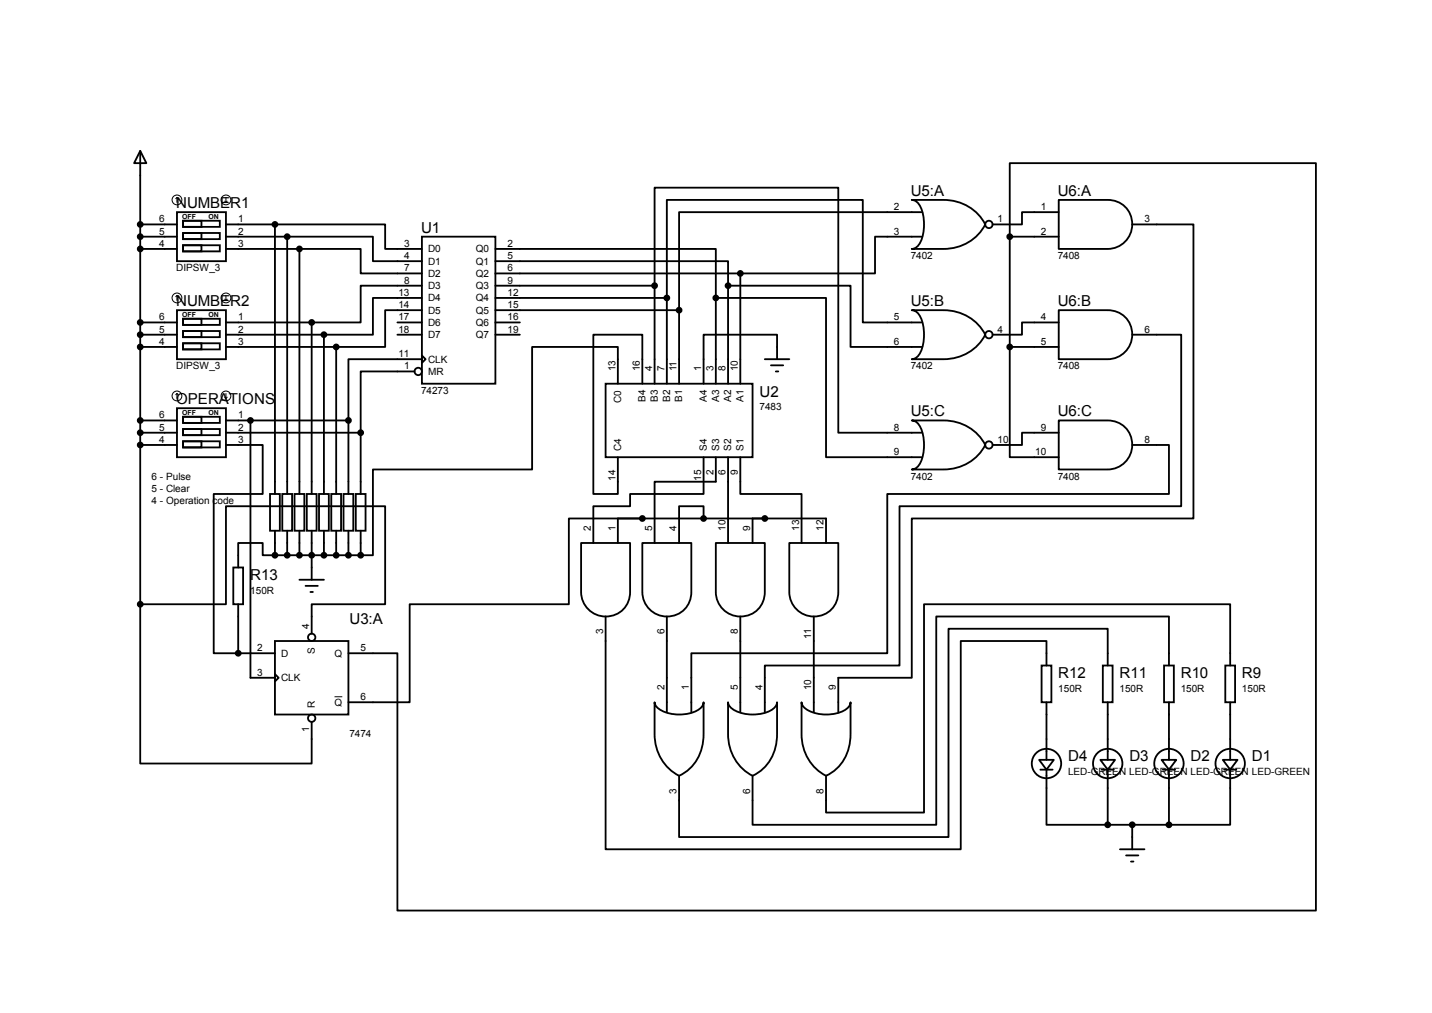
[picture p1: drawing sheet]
<svg xmlns="http://www.w3.org/2000/svg" width="297mm" height="210mm" viewBox="0 0 297 210" stroke-linecap="round" stroke-linejoin="round" font-family="sans-serif">
<g fill="none" stroke="#000" stroke-width=".38">
<path d="M29.1 31.3l1.3 2.5h-2.6zM29.1 31.3v94M29.1 51.6h7.6M29.1 49.1h7.6M29.1 46.5h7.6M36.7 44h10.2v10.1h-10.2zM38 45.8h7.6v1.2h-7.6zM38 45.8h3.8v1.2h-3.8zM38 48.3h7.6v1.3h-7.6zM38 48.3h3.8v1.3h-3.8zM38 50.8h7.6v1.3h-7.6zM38 50.8h3.8v1.3h-3.8z"/>
<path d="M46.9 51.6h15.2M46.9 49.1h12.7M46.9 46.5h10.1M57 46.5h22.9v5.1h7.6M57 46.5v55.9M59.6 49.1h17.7v5h10.2M59.6 49.1v53.3M62.1 51.6h12.7v5.1h12.7M62.1 51.6v50.8M87.5 49.1h15.2v30.4h-15.2zM87.5 59.2h-12.7v7.6h-10.2M102.7 54.1h48.3v5.1"/>
<path d="M102.7 51.6h45.8v10.2M102.7 56.7h50.8M102.7 59.2h33.1M135.8 59.2v-20.3h38.1v50.8h17.2M135.8 59.2v20.3M151 59.2h25.4v12.7h14.7M151 59.2v20.3M153.5 56.7v22.8M189.1 41.4h6.6a9.5 9.5 0 0 1 8.6 5.1 9.5 9.5 0 0 1-8.6 5.1h-6.6a2.51 2.51 0 0 0 2.1-2.2 9.1 9.1 0 0 0-.6-7.1l-1-.8zM191.1 49.1h-9.6v7.6h-28M191.1 44h-50.3v20.3M209.4 49.1v-15.3h63.5v155h-190.5v-53.4h-10.1"/>
<path d="M209.4 49.1h10.2M209.4 49.1v22.8M219.6 41.4h10.1a5.1 5.1 0 0 1 5.1 5.1 5.1 5.1 0 0 1-5.1 5.1h-10.1zM219.6 44h-7.6v2.5h-6.1M234.8 46.5h12.7v61h-58.4v33h-15.2v7.1M29.1 69.4h7.6M29.1 66.8h7.6M29.1 71.9h7.6M36.7 64.3h10.2v10.2h-10.2zM38 66.1h7.6v1.3h-7.6zM38 66.1h3.8v1.3h-3.8zM38 68.6h7.6v1.3h-7.6z"/>
<path d="M38 68.6h3.8v1.3h-3.8zM38 71.2h7.6v1.2h-7.6zM38 71.2h3.8v1.2h-3.8zM46.9 69.4h20.3M46.9 66.8h17.7M46.9 71.9h22.8M64.6 66.8v35.6M67.2 69.4v33M69.7 71.9v30.5M82.4 69.4h5.1M82.4 66.8h5.1M86 77h-11.2v12.7"/>
<path d="M87.5 73.7l.8 .8-.8 .7zM87.5 74.5h-15.2v12.7M87.5 64.3h-7.6v7.6h-10.2M87.5 61.8h-10.2v7.6h-10.1M102.7 69.4h5.1M102.7 66.8h5.1M102.7 64.3h38.1M102.7 61.8h35.6M125.6 79.5h30.5v15.3h-30.5zM128.1 79.5v-7.6h-17.7v25.4h-33.1v17.8h-2.5M133.2 79.5v-10.1h-10.1v33h5v-7.6M138.3 61.8v-20.4h40.6v25.4h12.2"/>
<path d="M138.3 61.8v17.7M140.8 64.3v15.2M148.5 61.8h22.8v33h19.8M148.5 61.8v17.7M158.6 74.5h5.1M159.9 75.7h2.5M160.9 77h.5M161.2 74.5v-5.1h-15.3v10.1M189.1 64.3h6.6a9.5 9.5 0 0 1 8.6 5.1 9.5 9.5 0 0 1-8.6 5.1h-6.6a2.51 2.51 0 0 0 2.1-2.3 9.1 9.1 0 0 0-.6-7l-1-.8zM209.4 71.9v22.9h10.2M209.4 71.9h10.2M219.6 64.3h10.1a5.1 5.1 0 0 1 5.1 5.1 5.1 5.1 0 0 1-5.1 5.1h-10.1z"/>
<path d="M219.6 66.8h-7.6v2.6h-6.1M234.8 69.4h10.2v35.5h-58.4v33.1h-28v9.6M29.1 87.2h7.6M29.1 89.7h7.6M29.1 92.2h7.6M36.7 84.6h10.2v10.2h-10.2zM38 86.4h7.6v1.3h-7.6zM38 86.4h3.8v1.3h-3.8zM38 88.9h7.6v1.3h-7.6zM38 88.9h3.8v1.3h-3.8zM38 91.5h7.6v1.3h-7.6zM38 91.5h3.8v1.3h-3.8z"/>
<path d="M46.9 92.2h7.6v10.2h-10.2v33h5.1M46.9 87.2h25.4M46.9 89.7h27.9M51.9 87.2v53.3h5.1M72.3 87.2v15.2M74.8 89.7v12.7M145.9 94.8v7.6h-15.2v2.5h-7.6v7.7M148.5 94.8v5.1h-12.7v12.7M151 94.8v17.8M153.5 94.8v7.6h12.7v10.2M189.1 87.2h6.6a9.5 9.5 0 0 1 8.6 5 9.5 9.5 0 0 1-8.6 5.1h-6.6a2.51 2.51 0 0 0 2.1-2.2 9.1 9.1 0 0 0-.6-7.1l-1-.7zM219.6 87.2h10.1a5.1 5.1 0 0 1 5.1 5 5.1 5.1 0 0 1-5.1 5.1h-10.1z"/>
<path d="M219.6 89.7h-7.6v2.5h-6.1M234.8 92.2h7.6v10.2h-58.4v33h-40.6v12.2M48.4 117.6h2v7.7h-2zM56 102.4h2v7.6h-2zM57 115.1h-2.5v-2.5h-5.1v5M57 115.1h17.8M57 110v5.1M58.5 102.4h2.1v7.6h-2.1zM59.6 110v5.1M61.1 102.4h2v7.6h-2zM62.1 110v5.1M63.6 102.4h2.1v7.6h-2.1z"/>
<path d="M64.6 110v10.2M66.2 102.4h2v7.6h-2zM67.2 110v5.1M68.7 102.4h2v7.6h-2zM69.7 110v5.1M71.2 102.4h2.1v7.6h-2.1zM72.3 110v5.1M73.8 102.4h2v7.6h-2zM74.8 110v5.1M120.5 112.6h10.2v10.1a5.1 5.1 0 0 1-5.1 5.1 5.1 5.1 0 0 1-5.1-5.1zM128.1 112.6v-5.1h43.2v5.1M133.2 112.6h10.2v10.1a5.1 5.1 0 0 1-5.1 5.1 5.1 5.1 0 0 1-5.1-5.1z"/>
<path d="M133.2 107.5h-15.2v17.8h-33v20.3h-12.7M145.9 107.5v-2.6h-5.1v7.7M148.5 112.6h10.1v10.1a5.1 5.1 0 0 1-5.1 5.1 5.1 5.1 0 0 1-5-5.1zM156.1 107.5v5.1M163.7 112.6h10.2v10.1a5.1 5.1 0 0 1-5.1 5.1 5.1 5.1 0 0 1-5.1-5.1zM29.1 125.3h17.8v-20.4h33v20.4h-15.3v6.1M29.1 125.3v33h35.5v-8.7M49.4 125.3v10.1M49.4 135.4h7.6M57 132.9h15.3v15.2h-15.3zM57 139.7l.8 .8-.8 .8zM62.1 120.2h5.1"/>
<path d="M63.4 121.5h2.5M64.4 122.7h.5M125.6 127.8v48.3h73.7v-43.2h17.7v5.1M138.3 127.8v19.8M153.5 127.8v19.8M168.8 127.8v19.8M216 138h2.1v7.6h-2.1zM228.7 138h2.1v7.6h-2.1zM229.7 138v-7.7h-33v43.2h-55.9v-12.7M241.4 138h2.1v7.6h-2.1zM242.4 138v-10.2h-48.2v43.2h-38.1v-10.2M254.1 138h2.1v7.6h-2.1z"/>
<path d="M255.1 138v-12.7h-63.5v43.1h-20.3v-7.6M135.8 145.6a3.5 3.5 0 0 0 3.1 2.3 7.3 7.3 0 0 0 6.7-1.4l.3-.9v6.6a9.2 9.2 0 0 1-5.1 8.6 9.5 9.5 0 0 1-5-8.6zM151 145.6a3.5 3.5 0 0 0 3.1 2.3 7.3 7.3 0 0 0 6.7-1.4l.4-.9v6.6a9.2 9.2 0 0 1-5.1 8.6 9.5 9.5 0 0 1-5.1-8.6zM166.2 145.6a3.5 3.5 0 0 0 3.2 2.3 7.3 7.3 0 0 0 6.6-1.4l.4-.9v6.6a9.2 9.2 0 0 1-5.1 8.6 9.5 9.5 0 0 1-5.1-8.6zM215.5 157.5h3.1l-1.6 2.1zM215.8 159.6h2.5M217 159.6v11.4h12.7M217 145.6v11.9M228.2 157.5h3.1l-1.6 2.1zM228.5 159.6h2.5M229.7 145.6v11.9M229.7 159.6v11.4"/>
<path d="M240.9 157.5h3.1l-1.6 2.1zM241.2 159.6h2.5M242.4 145.6v11.9M242.4 159.6v11.4M253.6 157.5h3.1l-1.6 2.1zM253.9 159.6h2.5M255.1 159.6v11.4h-12.7M255.1 145.6v11.9M229.7 171h12.7M232.3 176.1h5.1M233.6 177.3h2.5M234.6 178.6h.5"/>
<path d="M234.8 171v5.1"/>
<circle cx="205.1" cy="46.5" r=".76"/>
<circle cx="86.7" cy="77" r=".76"/>
<circle cx="205.1" cy="69.4" r=".76"/>
<circle cx="205.1" cy="92.2" r=".76"/>
<circle cx="64.6" cy="132.1" r=".76"/>
<circle cx="64.6" cy="148.9" r=".76"/>
<circle cx="217" cy="158.3" r="3"/>
<circle cx="229.7" cy="158.3" r="3"/>
<circle cx="242.4" cy="158.3" r="3"/>
<circle cx="255.1" cy="158.3" r="3"/>
</g>
<g fill="none" stroke="#000" stroke-width=".21">
<path d="M36.7 40.9l-.3 .3M36.7 40.9l.3 .3M36.7 40.9v1.1M46.6 41.7l.3 .3M46.9 40.9v1.1M47.1 41.7l-.2 .3M36.7 61.3v1M36.7 61.3l-.3 .2M36.7 61.3l.3 .2M46.6 62l.3 .3M46.9 61.3v1M47.1 62l-.2 .3"/>
<path d="M36.7 81.6v1M36.7 81.6l-.3 .2M36.7 81.6l.3 .2M46.6 82.3l.3 .3M46.9 81.6v1M47.1 82.3l-.2 .3M69.4 144.4h1.6"/>
<circle cx="36.7" cy="41.4" r="1.02"/>
<circle cx="46.9" cy="41.4" r="1.02"/>
<circle cx="36.7" cy="61.8" r="1.02"/>
<circle cx="46.9" cy="61.8" r="1.02"/>
<circle cx="36.7" cy="82.1" r="1.02"/>
<circle cx="46.9" cy="82.1" r="1.02"/>
</g>
<g fill="#000" stroke="#000" stroke-width=".38">
<circle cx="29.1" cy="46.5" r=".51"/>
<circle cx="29.1" cy="51.6" r=".51"/>
<circle cx="29.1" cy="49.1" r=".51"/>
<circle cx="57" cy="46.5" r=".51"/>
<circle cx="59.6" cy="49.1" r=".51"/>
<circle cx="62.1" cy="51.6" r=".51"/>
<circle cx="135.8" cy="59.2" r=".51"/>
<circle cx="151" cy="59.2" r=".51"/>
<circle cx="153.5" cy="56.7" r=".51"/>
<circle cx="209.4" cy="49.1" r=".51"/>
<circle cx="29.1" cy="69.4" r=".51"/>
<circle cx="29.1" cy="66.8" r=".51"/>
<circle cx="29.1" cy="71.9" r=".51"/>
<circle cx="64.6" cy="66.8" r=".51"/>
<circle cx="67.2" cy="69.4" r=".51"/>
<circle cx="69.7" cy="71.9" r=".51"/>
<circle cx="138.3" cy="61.8" r=".51"/>
<circle cx="140.8" cy="64.3" r=".51"/>
<circle cx="148.5" cy="61.8" r=".51"/>
<circle cx="209.4" cy="71.9" r=".51"/>
<circle cx="29.1" cy="92.2" r=".51"/>
<circle cx="29.1" cy="87.2" r=".51"/>
<circle cx="29.1" cy="89.7" r=".51"/>
<circle cx="51.9" cy="87.2" r=".51"/>
<circle cx="72.3" cy="87.2" r=".51"/>
<circle cx="74.8" cy="89.7" r=".51"/>
<circle cx="57" cy="115.1" r=".51"/>
<circle cx="59.6" cy="115.1" r=".51"/>
<circle cx="62.1" cy="115.1" r=".51"/>
<circle cx="64.6" cy="115.1" r=".51"/>
<circle cx="67.2" cy="115.1" r=".51"/>
<circle cx="69.7" cy="115.1" r=".51"/>
<circle cx="72.3" cy="115.1" r=".51"/>
<circle cx="74.8" cy="115.1" r=".51"/>
<circle cx="133.2" cy="107.5" r=".51"/>
<circle cx="145.9" cy="107.5" r=".51"/>
<circle cx="158.6" cy="107.5" r=".51"/>
<circle cx="29.1" cy="125.3" r=".51"/>
<circle cx="49.4" cy="135.4" r=".51"/>
<circle cx="229.7" cy="171" r=".51"/>
<circle cx="234.8" cy="171" r=".51"/>
<circle cx="242.4" cy="171" r=".51"/>
</g>
<g font-size="3.1">
<text x="188.9" y="40.6">U5:A</text>
<text x="219.4" y="40.6">U6:A</text>
<text x="36.5" y="43.1">NUMBER1</text>
<text x="87.3" y="48.2">U1</text>
<text x="36.5" y="63.5">NUMBER2</text>
<text x="188.9" y="63.5">U5:B</text>
<text x="219.4" y="63.5">U6:B</text>
<text x="36.5" y="83.8">OPERATIONS</text>
<text x="157.5" y="82.2">U2</text>
<text x="188.9" y="86.3">U5:C</text>
<text x="219.4" y="86.3">U6:C</text>
<text x="51.9" y="120.3">R13</text>
<text x="72.5" y="129.5">U3:A</text>
<text x="219.5" y="140.6">R12</text>
<text x="232.2" y="140.6">R11</text>
<text x="244.9" y="140.6">R10</text>
<text x="257.6" y="140.6">R9</text>
<text x="221.5" y="157.9">D4</text>
<text x="234.2" y="157.9">D3</text>
<text x="246.9" y="157.9">D2</text>
<text x="259.6" y="157.9">D1</text>
</g>
<g font-size="2.1">
<text x="33" y="46.1">6</text>
<text x="49.4" y="46.1">1</text>
<text x="185.4" y="43.6">2</text>
<text x="206.9" y="46.1">1</text>
<text x="215.9" y="43.6">1</text>
<text x="237.4" y="46.1">3</text>
<text x="33" y="48.6">5</text>
<text x="33" y="51.2">4</text>
<text x="49.4" y="48.6">2</text>
<text x="49.4" y="51.2">3</text>
<text x="83.8" y="51.2">3</text>
<text x="83.8" y="53.7">4</text>
<text x="88.8" y="52.3">D0</text>
<text x="98.7" y="52.3">Q0</text>
<text x="105.3" y="51.2">2</text>
<text x="105.3" y="53.7">5</text>
<text x="185.4" y="48.6">3</text>
<text x="188.9" y="53.7">7402</text>
<text x="215.9" y="48.6">2</text>
<text x="219.4" y="53.7">7408</text>
<text x="36.5" y="56.3">DIPSW_3</text>
<text x="83.8" y="56.3">7</text>
<text x="83.8" y="58.8">8</text>
<text x="88.8" y="54.9">D1</text>
<text x="88.8" y="57.4">D2</text>
<text x="88.8" y="59.9">D3</text>
<text x="98.7" y="54.9">Q1</text>
<text x="98.7" y="57.4">Q2</text>
<text x="98.7" y="59.9">Q3</text>
<text x="105.3" y="56.3">6</text>
<text x="105.3" y="58.8">9</text>
<text x="82.6" y="61.3">13</text>
<text x="82.6" y="63.9">14</text>
<text x="88.8" y="62.5">D4</text>
<text x="88.8" y="65">D5</text>
<text x="98.7" y="62.5">Q4</text>
<text x="98.7" y="65">Q5</text>
<text x="105.3" y="61.3">12</text>
<text x="105.3" y="63.9">15</text>
<text x="33" y="66.4">6</text>
<text x="33" y="69">5</text>
<text x="33" y="71.5">4</text>
<text x="49.4" y="66.4">1</text>
<text x="49.4" y="69">2</text>
<text x="49.4" y="71.5">3</text>
<text x="82.6" y="66.4">17</text>
<text x="82.6" y="69">18</text>
<text x="88.8" y="67.6">D6</text>
<text x="88.8" y="70.1">D7</text>
<text x="98.7" y="67.6">Q6</text>
<text x="98.7" y="70.1">Q7</text>
<text x="105.3" y="66.4">16</text>
<text x="105.3" y="69">19</text>
<text x="185.4" y="66.4">5</text>
<text x="185.4" y="71.5">6</text>
<text x="206.9" y="69">4</text>
<text x="215.9" y="66.4">4</text>
<text x="215.9" y="71.5">5</text>
<text x="237.4" y="69">6</text>
<text x="36.5" y="76.6">DIPSW_3</text>
<text x="82.6" y="74">11</text>
<text x="83.8" y="76.6">1</text>
<text x="88.8" y="75.2">CLK</text>
<text x="88.8" y="77.7">MR</text>
<text x="127.6" y="77" transform="rotate(-90 127.6 77)">13</text>
<text x="132.7" y="77" transform="rotate(-90 132.7 77)">16</text>
<text x="135.3" y="77" transform="rotate(-90 135.3 77)">4</text>
<text x="137.8" y="77" transform="rotate(-90 137.8 77)">7</text>
<text x="140.3" y="77" transform="rotate(-90 140.3 77)">11</text>
<text x="145.4" y="77" transform="rotate(-90 145.4 77)">1</text>
<text x="148" y="77" transform="rotate(-90 148 77)">3</text>
<text x="150.5" y="77" transform="rotate(-90 150.5 77)">8</text>
<text x="153" y="77" transform="rotate(-90 153 77)">10</text>
<text x="188.9" y="76.6">7402</text>
<text x="219.4" y="76.6">7408</text>
<text x="87.3" y="81.7">74273</text>
<text x="128.8" y="83.5" transform="rotate(-90 128.8 83.5)">C0</text>
<text x="133.9" y="83.4" transform="rotate(-90 133.9 83.4)">B4</text>
<text x="136.4" y="83.4" transform="rotate(-90 136.4 83.4)">B3</text>
<text x="139" y="83.4" transform="rotate(-90 139 83.4)">B2</text>
<text x="141.5" y="83.4" transform="rotate(-90 141.5 83.4)">B1</text>
<text x="146.6" y="83.4" transform="rotate(-90 146.6 83.4)">A4</text>
<text x="149.1" y="83.4" transform="rotate(-90 149.1 83.4)">A3</text>
<text x="151.7" y="83.4" transform="rotate(-90 151.7 83.4)">A2</text>
<text x="154.2" y="83.4" transform="rotate(-90 154.2 83.4)">A1</text>
<text x="33" y="86.7">6</text>
<text x="33" y="89.3">5</text>
<text x="49.4" y="86.7">1</text>
<text x="49.4" y="89.3">2</text>
<text x="157.5" y="85.1">7483</text>
<text x="185.4" y="89.3">8</text>
<text x="215.9" y="89.3">9</text>
<text x="33" y="91.8">4</text>
<text x="49.4" y="91.8">3</text>
<text x="128.8" y="93.5" transform="rotate(-90 128.8 93.5)">C4</text>
<text x="146.6" y="93.5" transform="rotate(-90 146.6 93.5)">S4</text>
<text x="149.1" y="93.5" transform="rotate(-90 149.1 93.5)">S3</text>
<text x="151.7" y="93.5" transform="rotate(-90 151.7 93.5)">S2</text>
<text x="154.2" y="93.5" transform="rotate(-90 154.2 93.5)">S1</text>
<text x="185.4" y="94.4">9</text>
<text x="206.9" y="91.8">10</text>
<text x="214.7" y="94.4">10</text>
<text x="237.4" y="91.8">8</text>
<text x="31.5" y="99.4">6 - Pulse</text>
<text x="31.5" y="102">5 - Clear</text>
<text x="127.6" y="99.7" transform="rotate(-90 127.6 99.7)">14</text>
<text x="145.4" y="99.7" transform="rotate(-90 145.4 99.7)">15</text>
<text x="148" y="98.5" transform="rotate(-90 148 98.5)">2</text>
<text x="150.5" y="98.5" transform="rotate(-90 150.5 98.5)">6</text>
<text x="153" y="98.5" transform="rotate(-90 153 98.5)">9</text>
<text x="188.9" y="99.4">7402</text>
<text x="219.4" y="99.4">7408</text>
<text x="31.5" y="104.5">4 - Operation code</text>
<text x="122.6" y="110" transform="rotate(-90 122.6 110)">2</text>
<text x="127.6" y="110" transform="rotate(-90 127.6 110)">1</text>
<text x="135.3" y="110" transform="rotate(-90 135.3 110)">5</text>
<text x="140.3" y="110" transform="rotate(-90 140.3 110)">4</text>
<text x="150.5" y="110" transform="rotate(-90 150.5 110)">10</text>
<text x="155.6" y="110" transform="rotate(-90 155.6 110)">9</text>
<text x="165.7" y="110" transform="rotate(-90 165.7 110)">13</text>
<text x="170.8" y="110" transform="rotate(-90 170.8 110)">12</text>
<text x="51.9" y="123.1">150R</text>
<text x="64.1" y="130.3" transform="rotate(-90 64.1 130.3)">4</text>
<text x="125.1" y="131.5" transform="rotate(-90 125.1 131.5)">3</text>
<text x="137.8" y="131.5" transform="rotate(-90 137.8 131.5)">6</text>
<text x="153" y="131.5" transform="rotate(-90 153 131.5)">8</text>
<text x="53.3" y="135">2</text>
<text x="58.3" y="136.1">D</text>
<text x="65.3" y="135.6" transform="rotate(-90 65.3 135.6)">S</text>
<text x="69.4" y="136.1">Q</text>
<text x="74.8" y="135">5</text>
<text x="168.3" y="132.5" transform="rotate(-90 168.3 132.5)">11</text>
<text x="53.3" y="140.1">3</text>
<text x="58.3" y="141.2">CLK</text>
<text x="137.8" y="143" transform="rotate(-90 137.8 143)">2</text>
<text x="142.9" y="143" transform="rotate(-90 142.9 143)">1</text>
<text x="153" y="143" transform="rotate(-90 153 143)">5</text>
<text x="158.1" y="143" transform="rotate(-90 158.1 143)">4</text>
<text x="168.3" y="143" transform="rotate(-90 168.3 143)">10</text>
<text x="173.4" y="143" transform="rotate(-90 173.4 143)">9</text>
<text x="219.5" y="143.5">150R</text>
<text x="232.2" y="143.5">150R</text>
<text x="244.9" y="143.5">150R</text>
<text x="257.6" y="143.5">150R</text>
<text x="65.3" y="146.9" transform="rotate(-90 65.3 146.9)">R</text>
<text x="69.4" y="146.3">Q</text>
<text x="74.8" y="145.2">6</text>
<text x="64.1" y="151.8" transform="rotate(-90 64.1 151.8)">1</text>
<text x="72.5" y="152.7">7474</text>
<text x="221.5" y="160.7">LED-GREEN LED-GREEN LED-GREEN LED-GREEN</text>
<text x="140.3" y="164.5" transform="rotate(-90 140.3 164.5)">3</text>
<text x="155.6" y="164.5" transform="rotate(-90 155.6 164.5)">6</text>
<text x="170.8" y="164.5" transform="rotate(-90 170.8 164.5)">8</text>
</g>
<g font-size="1.4">
<text x="37.8" y="45.3">OFF</text>
<text x="43.3" y="45.3">ON</text>
<text x="37.8" y="65.7">OFF</text>
<text x="43.3" y="65.7">ON</text>
<text x="37.8" y="86">OFF</text>
<text x="43.3" y="86">ON</text>
</g>
</svg>
